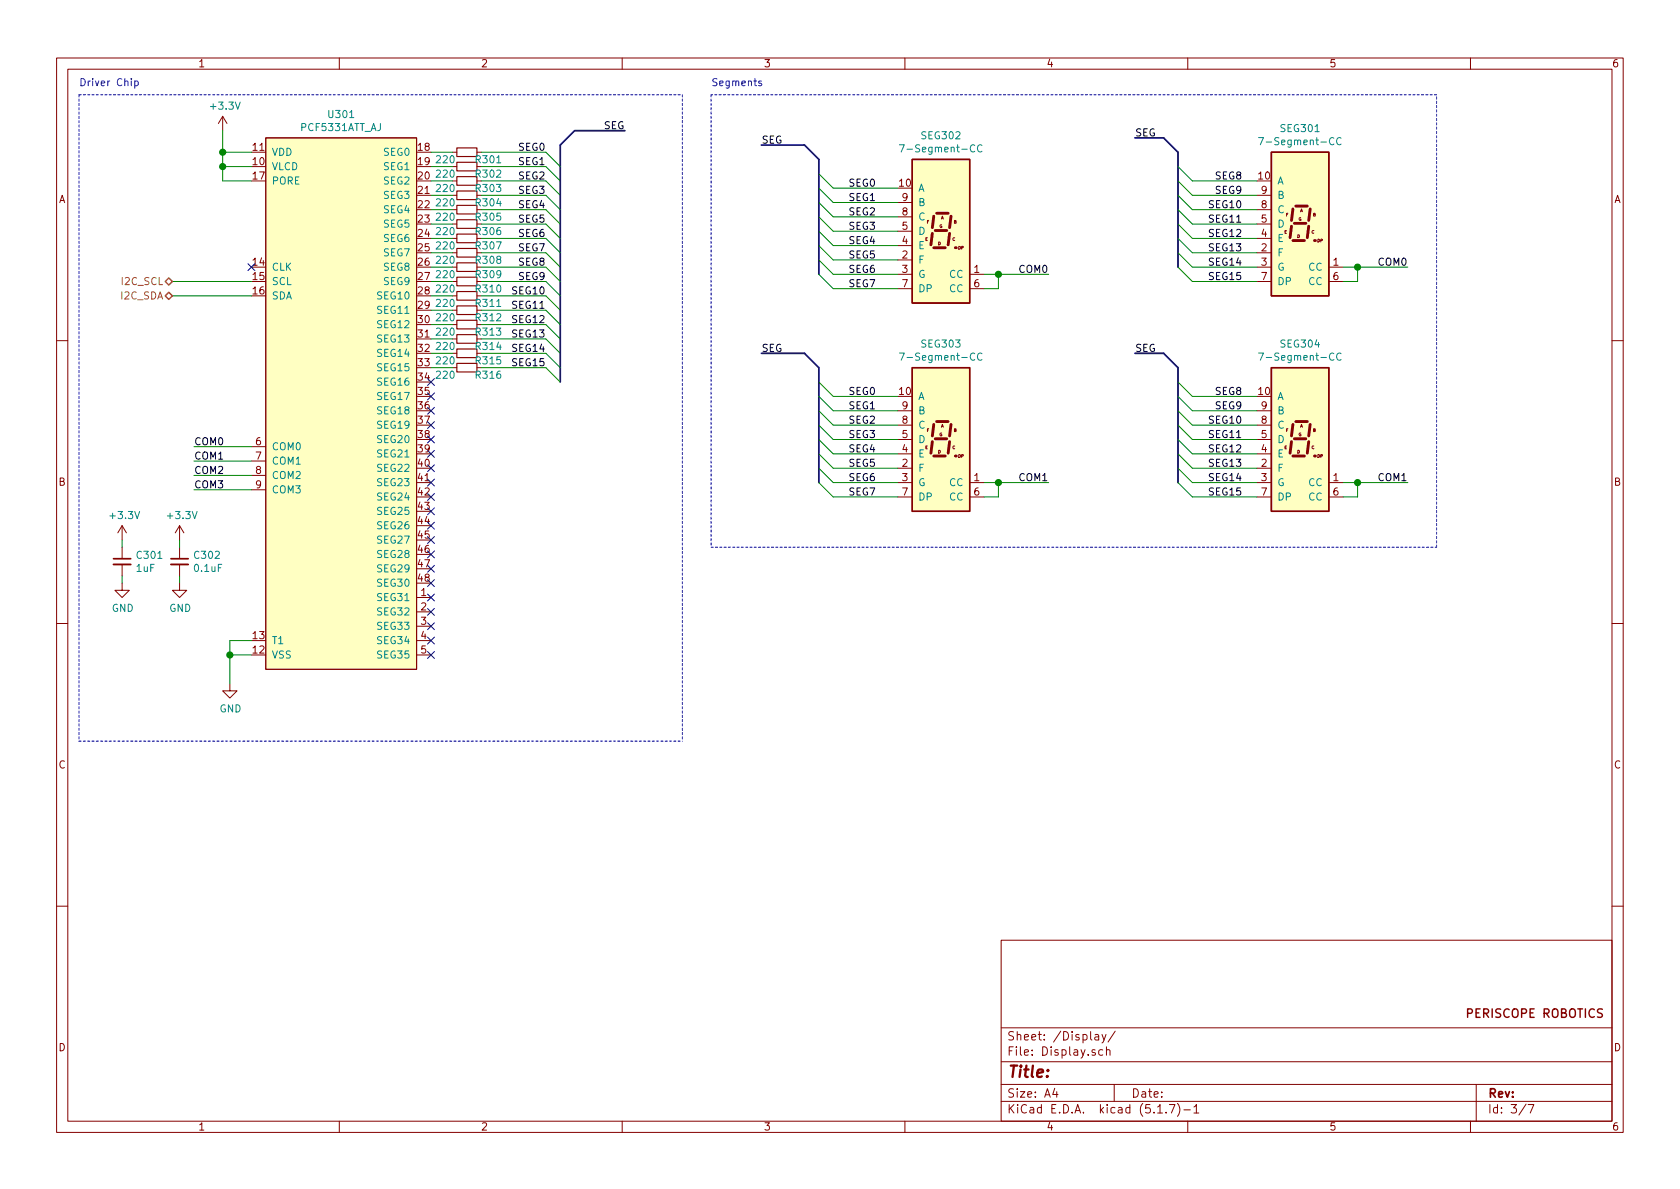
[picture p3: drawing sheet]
<svg xmlns="http://www.w3.org/2000/svg" width="297mm" height="210mm" viewBox="0 0 297 210" stroke-linecap="round" stroke-linejoin="round" font-family="sans-serif">
<g fill="none" stroke="#840000" stroke-width=".18">
<path d="M10 10.3h277v189.9h-277zM12 12.2h273v186.1h-273zM60 10.3v1.9M110 10.3v1.9M160 10.3v1.9M210 10.3v1.9M260 10.3v1.9M80 39.6h.8M80 52.3h.8M10 60.2h2M80 62.5h.8M285 60.2h2"/>
<path d="M21.6 93l-.8 1.2M21.6 93v2.5M21.6 93l.8 1.2M31.7 93v2.5M31.7 96.8v2M31.7 99.8v2M31.7 93l-.7 1.2M31.7 93l.8 1.2M10 110.3h2M21.6 103.1v1.3h1.3l-1.3 1.3-1.3-1.3h1.3M31.7 103.1v1.3h1.3l-1.3 1.3-1.2-1.3h1.2M285 110.3h2"/>
<path d="M10 160.2h2M177 166.3h108v32h-108zM285 160.2h2M60 198.3v1.9M110 198.3v1.9M160 198.3v1.9M177 194.8h108M177 191.8h108M177 187.8h108M177 181.8h108M186.5 192.5l-.4 1h1M186.8 193v1"/>
<path d="M193.6 183h.6l.1 .9M194.3 183.3l-.5 .1-.3 .2 .3 .3 .5-.1M194.8 182.9l.4 1M195 185.7l-.4-.1-.3 .3v.6l.3 .1 .4-.1M195.6 182.9l-.6 1.4-.2 .1M195.6 185.7l.2-.1 .4 .1 .1 .9M195.6 185.1v1.5M197 191.8v3M197.2 182.3l-1.3 2M204.7 196.8h.8M206.2 196.7v.1M206.8 195.3h.9l-.6 1.5"/>
<path d="M208.2 195.1a1.71 1.71 0 0 1 0 2.3M209.3 196.3h1.2M210 198.3v1.9M211.1 195.8l.4-.5v1.5M211.1 196.8h.9M260 198.3v1.9M261 191.8v6.5M269.8 195.2l-1.2 2M270.2 195.3h1l-.6 1.5"/>
</g>
<path d="M224.8 65h10.1v25.4h-10.1zM283.3 178.5l-.6-.1-.3 .3 .1 .3 .7 .3v.5a.62 .62 0 0 1-.8 0" fill="none" stroke="#840000" stroke-width=".25"/>
<path d="M80.8 38.9h3.5v1.5h-3.5zM80.8 51.6h3.5v1.5h-3.5zM80.8 61.7h3.5v1.5h-3.5z" fill="none" stroke="#840000" stroke-width=".2"/>
<path d="M30.2 99.8h3.1" fill="none" stroke="#840000" stroke-width=".33"/>
<path d="M30.2 98.8h3.1" fill="none" stroke="#840000" stroke-width=".3"/>
<path d="M224.8 65h10.1v25.4h-10.1z" fill="#ffffc2" stroke="#ffffc2" stroke-width=".18"/>
<path d="M228.3 78.1l-.2 2M228.6 75.1l-.3 2M228.9 77.6h2M229.1 74.5h2M231.4 78.1l-.3 2M231.6 75.1l-.2 2M228.6 80.6h2" fill="none" stroke="#840000" stroke-width=".51"/>
<circle cx="232.4" cy="80.6" r=".25" fill="#840000"/>
<path d="M222.2 77.7h2.6M222.2 75.2h2.6M222.2 72.6h2.6M21.6 96.8v2M21.6 99.8v2M222.2 85.3h2.6M222.2 82.8h2.6M222.2 80.3h2.6M222.2 87.9h2.6M234.9 85.3h2.6M234.9 87.9h2.6" fill="none" stroke="#840000" stroke-width=".18"/>
<path d="M222.5 62.4h.9l-.6 1.3M237.1 62.6a.6 .6 0 0 0-.8 .4 .6 .6 0 0 0 .6 .7l.2-.1" fill="none" stroke="#008484" stroke-width=".18"/>
<path d="M20.1 99.8h3" fill="none" stroke="#840000" stroke-width=".33"/>
<path d="M20.1 98.8h3" fill="none" stroke="#840000" stroke-width=".3"/>
<path d="M224.8 26.9h10.1v25.4h-10.1z" fill="#ffffc2" stroke="#ffffc2" stroke-width=".18"/>
<path d="M224.8 26.9h10.1v25.4h-10.1z" fill="none" stroke="#840000" stroke-width=".25"/>
<path d="M228.3 40l-.2 2M228.6 37l-.3 2M228.9 39.5h2M229.1 36.4h2M231.4 40l-.3 2M231.6 37l-.2 2M228.6 42.5h2" fill="none" stroke="#840000" stroke-width=".51"/>
<circle cx="232.4" cy="42.5" r=".25" fill="#840000"/>
<path d="M222.2 39.6h2.6M222.2 37.1h2.6M222.2 34.5h2.6M80 49.8h.8M222.2 47.2h2.6M222.2 44.7h2.6M222.2 42.2h2.6M222.2 49.8h2.6M234.9 47.2h2.6M234.9 49.8h2.6M80 65h.8" fill="none" stroke="#840000" stroke-width=".18"/>
<path d="M222.5 24.3h.9l-.6 1.3M237.1 24.5a.6 .6 0 0 0-.8 .4 .6 .6 0 0 0 .6 .7l.2-.1" fill="none" stroke="#008484" stroke-width=".18"/>
<path d="M80.8 49h3.5v1.5h-3.5zM80.8 64.3h3.5v1.5h-3.5z" fill="none" stroke="#840000" stroke-width=".2"/>
<path d="M161.3 65h10.1v25.4h-10.1z" fill="#ffffc2" stroke="#ffffc2" stroke-width=".18"/>
<path d="M161.3 65h10.1v25.4h-10.1z" fill="none" stroke="#840000" stroke-width=".25"/>
<path d="M164.8 78.1l-.2 2M165.1 75.1l-.3 2M165.4 77.6h2M165.6 74.5h2M167.9 78.1l-.3 2M168.1 75.1l-.2 2M165.1 80.6h2" fill="none" stroke="#840000" stroke-width=".51"/>
<circle cx="168.9" cy="80.6" r=".25" fill="#840000"/>
<path d="M80 47.2h.8M80 42.2h.8M158.7 77.7h2.6M158.7 75.2h2.6M158.7 72.6h2.6M158.7 85.3h2.6M158.7 82.8h2.6M158.7 80.3h2.6M158.7 87.9h2.6M171.4 85.3h2.6M171.4 87.9h2.6" fill="none" stroke="#840000" stroke-width=".18"/>
<path d="M159 62.4h.9l-.6 1.3M173.6 62.6a.6 .6 0 0 0-.8 .4 .6 .6 0 0 0 .6 .7l.2-.1" fill="none" stroke="#008484" stroke-width=".18"/>
<path d="M80.8 46.5h3.5v1.5h-3.5zM80.8 41.4h3.5v1.5h-3.5z" fill="none" stroke="#840000" stroke-width=".2"/>
<path d="M161.3 28.2h10.1v25.4h-10.1z" fill="#ffffc2" stroke="#ffffc2" stroke-width=".18"/>
<path d="M161.3 28.2h10.1v25.4h-10.1z" fill="none" stroke="#840000" stroke-width=".25"/>
<path d="M165.1 38.2l-.3 2.1M165.6 37.7h2M168.1 38.2l-.2 2.1M164.8 41.3l-.2 2M165.1 43.8h2M165.4 40.8h2M167.9 41.3l-.3 2" fill="none" stroke="#840000" stroke-width=".51"/>
<circle cx="168.9" cy="43.8" r=".25" fill="#840000"/>
<g fill="none" stroke="#840000" stroke-width=".18">
<path d="M39.4 20.6l-.8 1.2M39.4 20.6v2.5M39.4 20.6l.7 1.2M47 24.4h26.7v94h-26.7zM80 37.1h.8M80 34.5h.8M80 32h.8M80 29.5h.8M80 26.9h.8M84.3 26.9h.8M158.7 38.3h2.6M158.7 35.8h2.6"/>
<path d="M80 44.7h.8M80 54.9h.8M80 59.9h.8M80 57.4h.8M158.7 48.5h2.6M158.7 46h2.6M158.7 43.4h2.6M158.7 40.9h2.6M158.7 51h2.6M171.4 48.5h2.6M171.4 51h2.6M44.4 79h2.6"/>
<path d="M44.4 81.5h2.6M44.4 84.1h2.6M44.4 86.6h2.6M73.7 105.7h2.5M73.7 108.2h2.5M73.7 110.7h2.5M73.7 113.3h2.5M73.7 115.8h2.5M40.6 120.9v1.3h1.3l-1.3 1.2-1.2-1.2h1.2"/>
</g>
<path d="M159 25.6h.9l-.6 1.3M173.6 25.7a.6 .6 0 0 0-.8 .5 .6 .6 0 0 0 .6 .7l.2-.2" fill="none" stroke="#008484" stroke-width=".18"/>
<path d="M80.8 36.3h3.5v1.5h-3.5zM80.8 33.8h3.5v1.5h-3.5zM80.8 31.2h3.5v1.6h-3.5zM80.8 28.7h3.5v1.5h-3.5zM80.8 26.2h3.5v1.5h-3.5zM80.8 43.9h3.5v1.6h-3.5zM80.8 54.1h3.5v1.5h-3.5zM80.8 59.2h3.5v1.5h-3.5zM80.8 56.6h3.5v1.6h-3.5z" fill="none" stroke="#840000" stroke-width=".2"/>
<path d="M47 24.4h26.7v94h-26.7z" fill="#ffffc2" stroke="#ffffc2" stroke-width=".18"/>
<path d="M14 16.8v114.3M14 16.8h106.6M120.6 16.8v114.3M125.7 16.8v80M254 16.8h-128.3M125.7 96.8h128.3M254 96.8v-80M14 131.1h106.6" fill="none" stroke="#0000c2" stroke-width=".18" stroke-dasharray=".4 .4"/>
<path d="M110.5 23.1h-8.9l-2.5 2.5v42M134.6 25.6h7.6l2.6 2.6v20.3M200.7 24.4h5l2.6 2.5v20.3M134.6 62.5h7.6l2.6 2.5v20.3M200.7 62.5h5l2.6 2.5v20.3" fill="none" stroke="#000084" stroke-width=".3"/>
<g fill="none" stroke="#008400" stroke-width=".18">
<path d="M39.4 23.1v8.9h5M39.4 29.5h5M39.4 26.9h5M76.2 39.6h3.8M76.2 32h3.8M76.2 34.5h3.8M76.2 37.1h3.8M76.2 29.5h3.8M76.2 26.9h3.8M85.1 39.6h11.4l2.6 2.6M85.1 32h11.4l2.6 2.5M85.1 34.5h11.4l2.6 2.6"/>
<path d="M85.1 37.1h11.4l2.6 2.5M85.1 29.5h11.4l2.6 2.5M85.1 26.9h11.4l2.6 2.6M144.8 33.3l2.5 2.5h11.4M144.8 30.7l2.5 2.6h11.4M144.8 35.8l2.5 2.5h11.4M144.8 38.3l2.5 2.6h11.4M208.3 39.6l2.5 2.6h11.4M208.3 37.1l2.5 2.5h11.4M208.3 29.5l2.5 2.5h11.4M208.3 32l2.5 2.5h11.4M208.3 34.5l2.5 2.6h11.4"/>
<path d="M30.5 49.8h13.9M30.5 52.3h13.9M76.2 57.4h3.8M76.2 59.9h3.8M76.2 42.2h3.8M76.2 44.7h3.8M76.2 47.2h3.8M76.2 49.8h3.8M76.2 54.9h3.8M76.2 52.3h3.8M85.1 57.4h11.4l2.6 2.5M85.1 59.9h11.4l2.6 2.6"/>
<path d="M85.1 42.2h11.4l2.6 2.5M85.1 44.7h11.4l2.6 2.5M85.1 47.2h11.4l2.6 2.6M85.1 49.8h11.4l2.6 2.5M85.1 54.9h11.4l2.6 2.5M85.1 52.3h11.4l2.6 2.6M144.8 46l2.5 2.5h11.4M144.8 48.5l2.5 2.5h11.4M144.8 40.9l2.5 2.5h11.4M144.8 43.4l2.5 2.6h11.4M174 48.5h11.4M176.5 48.5v2.5h-2.5"/>
<path d="M208.3 42.2l2.5 2.5h11.4M208.3 44.7l2.5 2.5h11.4M208.3 47.2l2.5 2.6h11.4M237.5 47.2h11.4M240 47.2v2.6h-2.5M34.3 79h10.1M76.2 62.5h3.8M76.2 65h3.8M85.1 62.5h11.4l2.6 2.5M85.1 65h11.4l2.6 2.6M144.8 67.6l2.5 2.5h11.4M144.8 70.1l2.5 2.5h11.4"/>
<path d="M144.8 72.6l2.5 2.6h11.4M144.8 75.2l2.5 2.5h11.4M144.8 77.7l2.5 2.6h11.4M208.3 67.6l2.5 2.5h11.4M208.3 70.1l2.5 2.5h11.4M208.3 72.6l2.5 2.6h11.4M208.3 75.2l2.5 2.5h11.4M208.3 77.7l2.5 2.6h11.4M21.6 95.5v1.3M31.7 95.5v1.3M34.3 81.5h10.1M34.3 84.1h10.1"/>
<path d="M34.3 86.6h10.1M144.8 82.8l2.5 2.5h11.4M144.8 85.3l2.5 2.6h11.4M144.8 80.3l2.5 2.5h11.4M174 85.3h11.4M176.5 85.3v2.6h-2.5M208.3 82.8l2.5 2.5h11.4M208.3 85.3l2.5 2.6h11.4M208.3 80.3l2.5 2.5h11.4M237.5 85.3h11.4M240 85.3v2.6h-2.5M21.6 101.8v1.3"/>
<path d="M31.7 101.8v1.3M40.6 115.8h3.8M44.4 113.3h-3.8v7.6"/>
</g>
<path d="M29.2 49.8l.6-.7 .7 .7-.7 .6zM29.8 51.7l.7 .6-.7 .7-.6-.7z" fill="none" stroke="#848400" stroke-width=".25"/>
<path d="M23.8 14.4l.4-.1 .2 .2-.1 .6h-.5M23.8 14.3v1.3M134.6 14.4l-.3-.1-.2 .2 .1 .2 .4 .1v.3h-.5" fill="none" stroke="#0000c2" stroke-width=".18"/>
<g fill="#008400" stroke="#008400" stroke-width=".25">
<circle cx="176.5" cy="48.5" r=".51"/>
<circle cx="176.5" cy="85.3" r=".51"/>
<circle cx="39.4" cy="29.5" r=".51"/>
<circle cx="39.4" cy="26.9" r=".51"/>
<circle cx="240" cy="47.2" r=".51"/>
<circle cx="240" cy="85.3" r=".51"/>
<circle cx="40.6" cy="115.8" r=".51"/>
</g>
<g fill="none" stroke="#000084" stroke-width=".18">
<path d="M43.8 46.6l1.3 1.2M45.1 46.6l-1.3 1.2M75.6 79.6l1.2 1.3M75.6 77.1l1.2 1.2M75.6 74.6l1.2 1.2M75.6 72l1.2 1.2M75.6 69.5l1.2 1.2M75.6 66.9l1.2 1.3M76.8 79.6l-1.2 1.3M76.8 77.1l-1.2 1.2M76.8 74.6l-1.2 1.2M76.8 72l-1.2 1.2"/>
<path d="M76.8 69.5l-1.2 1.2M76.8 66.9l-1.2 1.3M75.6 100l1.2 1.2M75.6 97.4l1.2 1.2M75.6 94.9l1.2 1.2M75.6 92.3l1.2 1.3M75.6 89.8l1.2 1.2M75.6 87.3l1.2 1.2M75.6 84.7l1.2 1.2M75.6 82.2l1.2 1.2M76.8 100l-1.2 1.2M76.8 97.4l-1.2 1.2"/>
<path d="M76.8 94.9l-1.2 1.2M76.8 92.3l-1.2 1.3M76.8 89.8l-1.2 1.2M76.8 87.3l-1.2 1.2M76.8 84.7l-1.2 1.2M76.8 82.2l-1.2 1.2M75.6 115.2l1.2 1.2M75.6 112.7l1.2 1.2M75.6 110.1l1.2 1.2M75.6 107.6l1.2 1.2M75.6 105l1.2 1.3M75.6 102.5l1.2 1.2"/>
<path d="M76.8 115.2l-1.2 1.2M76.8 112.7l-1.2 1.2M76.8 110.1l-1.2 1.2M76.8 107.6l-1.2 1.2M76.8 105l-1.2 1.3M76.8 102.5l-1.2 1.2"/>
</g>
<text font-size="2.8" fill="#840000" x="178" y="190.5">Title:</text>
<g font-size="2.1" fill="#840000">
<text x="259" y="180">PERISCOPE ROBOTICS</text>
<text x="178" y="184">Sheet: /Display/</text>
<text x="178" y="186.7">File: Display.sch</text>
<text x="178" y="196.9">KiCad E.D.A. kicad (5.1.7)-1</text>
<text x="178" y="194.1">Size: A4</text>
<text x="200" y="194.1">Date:</text>
<text x="263" y="194.1">Rev:</text>
<text x="263" y="196.9">Id: 3/7</text>
</g>
<g font-size="1.8" fill="#840000">
<text x="35" y="11.9">1</text>
<text x="85" y="11.9">2</text>
<text x="135" y="11.9">3</text>
<text x="185" y="11.9">4</text>
<text x="235" y="11.9">5</text>
<text x="285" y="11.9">6</text>
<text x="44.8" y="29.2">10</text>
<text x="44.8" y="26.7">11</text>
<text x="74" y="26.7">18</text>
<text x="74" y="29.2">19</text>
<text x="10.4" y="35.9">A</text>
<text x="44.8" y="31.7">17</text>
<text x="74" y="31.7">20</text>
<text x="74" y="34.3">21</text>
<text x="159.1" y="33">10</text>
<text x="159.5" y="35.6">9</text>
<text x="222.6" y="31.7">10</text>
<text x="223" y="34.3">9</text>
<text x="285.4" y="35.9">A</text>
<text x="74" y="36.8">22</text>
<text x="74" y="39.4">23</text>
<text x="74" y="41.9">24</text>
<text x="84.3" y="41.6">R306</text>
<text x="159.5" y="40.6">5</text>
<text x="159.5" y="38.1">8</text>
<text x="223" y="41.9">4</text>
<text x="223" y="39.4">5</text>
<text x="223" y="36.8">8</text>
<text x="44.8" y="47">14</text>
<text x="74" y="44.4">25</text>
<text x="74" y="47">26</text>
<text x="84.3" y="44.1">R307</text>
<text x="159.5" y="45.7">2</text>
<text x="159.5" y="43.2">4</text>
<text x="223" y="44.4">2</text>
<text x="223" y="47">3</text>
<text x="235.7" y="47">1</text>
<text x="44.8" y="49.5">15</text>
<text x="44.8" y="52.1">16</text>
<text x="74" y="49.5">27</text>
<text x="74" y="52.1">28</text>
<text x="159.5" y="48.3">3</text>
<text x="159.5" y="50.8">7</text>
<text x="172.2" y="48.3">1</text>
<text x="172.2" y="50.8">6</text>
<text x="223" y="49.5">7</text>
<text x="235.7" y="49.5">6</text>
<text x="74" y="54.6">29</text>
<text x="74" y="57.1">30</text>
<text x="74" y="59.7">31</text>
<text x="84.3" y="54.3">R311</text>
<text x="84.3" y="56.8">R312</text>
<text x="74" y="62.2">32</text>
<text x="74" y="64.8">33</text>
<text x="84.3" y="64.4">R315</text>
<text x="74" y="67.3">34</text>
<text x="74" y="69.8">35</text>
<text x="159.1" y="69.8">10</text>
<text x="222.6" y="69.8">10</text>
<text x="74" y="72.4">36</text>
<text x="74" y="74.9">37</text>
<text x="74" y="77.5">38</text>
<text x="159.5" y="77.5">5</text>
<text x="159.5" y="74.9">8</text>
<text x="159.5" y="72.4">9</text>
<text x="223" y="77.5">5</text>
<text x="223" y="74.9">8</text>
<text x="223" y="72.4">9</text>
<text x="45.2" y="78.7">6</text>
<text x="45.2" y="81.3">7</text>
<text x="45.2" y="83.8">8</text>
<text x="74" y="80">39</text>
<text x="74" y="82.5">40</text>
<text x="159.5" y="82.5">2</text>
<text x="159.5" y="80">4</text>
<text x="223" y="82.5">2</text>
<text x="223" y="80">4</text>
<text x="10.4" y="85.9">B</text>
<text x="45.2" y="86.4">9</text>
<text x="74" y="85.1">41</text>
<text x="74" y="87.6">42</text>
<text x="159.5" y="85.1">3</text>
<text x="159.5" y="87.6">7</text>
<text x="172.2" y="85.1">1</text>
<text x="172.2" y="87.6">6</text>
<text x="223" y="85.1">3</text>
<text x="223" y="87.6">7</text>
<text x="235.7" y="85.1">1</text>
<text x="235.7" y="87.6">6</text>
<text x="285.4" y="85.9">B</text>
<text x="74" y="90.2">43</text>
<text x="74" y="92.7">44</text>
<text x="74" y="95.2">45</text>
<text x="74" y="97.8">46</text>
<text x="74" y="100.3">47</text>
<text x="74" y="102.9">48</text>
<text x="74.4" y="105.4">1</text>
<text x="74.4" y="107.9">2</text>
<text x="44.8" y="113">13</text>
<text x="74.4" y="110.5">3</text>
<text x="74.4" y="113">4</text>
<text x="44.8" y="115.6">12</text>
<text x="74.4" y="115.6">5</text>
<text x="10.4" y="135.9">C</text>
<text x="285.4" y="135.9">C</text>
<text x="10.4" y="185.9">D</text>
<text x="285.4" y="185.9">D</text>
<text x="35" y="199.9">1</text>
<text x="85" y="199.9">2</text>
<text x="135" y="199.9">3</text>
<text x="185" y="199.9">4</text>
<text x="235" y="199.9">5</text>
<text x="285" y="199.9">6</text>
</g>
<g font-size="1.8" fill="#0000c2">
<text x="14" y="15.2">Driver Chip</text>
<text x="125.7" y="15.2">Segments</text>
</g>
<g font-size="1.8" fill="#008484">
<text x="37.4" y="19.4">+3.3V</text>
<text x="53.3" y="23.2">PCF5331ATT_AJ</text>
<text x="58.2" y="20.9">U301</text>
<text x="226.5" y="23.4">SEG301</text>
<text x="48" y="27.6">VDD</text>
<text x="67.9" y="27.6">SEG0</text>
<text x="77.3" y="28.9">220</text>
<text x="84.3" y="28.9">R301</text>
<text x="160.3" y="26.9">7-Segment-CC</text>
<text x="163" y="24.6">SEG302</text>
<text x="223.8" y="25.7">7-Segment-CC</text>
<text x="48" y="30.1">VLCD</text>
<text x="48" y="32.6">PORE</text>
<text x="67.9" y="30.1">SEG1</text>
<text x="67.9" y="32.6">SEG2</text>
<text x="67.9" y="35.2">SEG3</text>
<text x="77.3" y="34">220</text>
<text x="77.3" y="31.4">220</text>
<text x="84.3" y="34">R303</text>
<text x="84.3" y="31.4">R302</text>
<text x="162.3" y="33.9">A</text>
<text x="225.8" y="32.6">A</text>
<text x="225.8" y="35.2">B</text>
<text x="67.9" y="37.7">SEG4</text>
<text x="67.9" y="40.3">SEG5</text>
<text x="77.3" y="41.6">220</text>
<text x="77.3" y="39">220</text>
<text x="77.3" y="36.5">220</text>
<text x="84.3" y="39">R305</text>
<text x="84.3" y="36.5">R304</text>
<text x="162.3" y="41.5">D</text>
<text x="162.3" y="39">C</text>
<text x="162.3" y="36.4">B</text>
<text x="225.8" y="40.3">D</text>
<text x="225.8" y="37.7">C</text>
<text x="48" y="47.9">CLK</text>
<text x="67.9" y="42.8">SEG6</text>
<text x="67.9" y="45.3">SEG7</text>
<text x="67.9" y="47.9">SEG8</text>
<text x="77.3" y="44.1">220</text>
<text x="77.3" y="46.7">220</text>
<text x="84.3" y="46.7">R308</text>
<text x="162.3" y="46.6">F</text>
<text x="162.3" y="44.1">E</text>
<text x="225.8" y="45.3">F</text>
<text x="225.8" y="47.9">G</text>
<text x="225.8" y="42.8">E</text>
<text x="231.4" y="47.9">CC</text>
<text x="48" y="50.4">SCL</text>
<text x="48" y="53">SDA</text>
<text x="66.9" y="53">SEG10</text>
<text x="67.9" y="50.4">SEG9</text>
<text x="77.3" y="51.7">220</text>
<text x="77.3" y="49.2">220</text>
<text x="84.3" y="51.7">R310</text>
<text x="84.3" y="49.2">R309</text>
<text x="162.3" y="49.1">G</text>
<text x="162.3" y="51.7">DP</text>
<text x="167.9" y="49.1">CC</text>
<text x="167.9" y="51.7">CC</text>
<text x="225.8" y="50.4">DP</text>
<text x="231.4" y="50.4">CC</text>
<text x="66.9" y="55.5">SEG11</text>
<text x="66.9" y="58">SEG12</text>
<text x="77.3" y="54.3">220</text>
<text x="77.3" y="56.8">220</text>
<text x="77.3" y="59.4">220</text>
<text x="84.3" y="59.4">R313</text>
<text x="66.9" y="60.6">SEG13</text>
<text x="66.9" y="63.1">SEG14</text>
<text x="66.9" y="65.7">SEG15</text>
<text x="77.3" y="64.4">220</text>
<text x="77.3" y="61.9">220</text>
<text x="84.3" y="61.9">R314</text>
<text x="160.3" y="63.8">7-Segment-CC</text>
<text x="163" y="61.5">SEG303</text>
<text x="223.8" y="63.8">7-Segment-CC</text>
<text x="226.5" y="61.5">SEG304</text>
<text x="66.9" y="68.2">SEG16</text>
<text x="66.9" y="70.7">SEG17</text>
<text x="77.3" y="67">220</text>
<text x="84.3" y="67">R316</text>
<text x="162.3" y="70.7">A</text>
<text x="225.8" y="70.7">A</text>
<text x="66.9" y="73.3">SEG18</text>
<text x="66.9" y="75.8">SEG19</text>
<text x="162.3" y="75.8">C</text>
<text x="162.3" y="73.3">B</text>
<text x="225.8" y="75.8">C</text>
<text x="225.8" y="73.3">B</text>
<text x="48" y="79.6">COM0</text>
<text x="48" y="82.2">COM1</text>
<text x="66.9" y="78.4">SEG20</text>
<text x="66.9" y="80.9">SEG21</text>
<text x="66.9" y="83.4">SEG22</text>
<text x="162.3" y="83.4">F</text>
<text x="162.3" y="80.9">E</text>
<text x="162.3" y="78.4">D</text>
<text x="225.8" y="83.4">F</text>
<text x="225.8" y="80.9">E</text>
<text x="225.8" y="78.4">D</text>
<text x="48" y="84.7">COM2</text>
<text x="48" y="87.2">COM3</text>
<text x="66.9" y="86">SEG23</text>
<text x="66.9" y="88.5">SEG24</text>
<text x="162.3" y="86">G</text>
<text x="162.3" y="88.5">DP</text>
<text x="167.9" y="86">CC</text>
<text x="167.9" y="88.5">CC</text>
<text x="225.8" y="86">G</text>
<text x="225.8" y="88.5">DP</text>
<text x="231.4" y="86">CC</text>
<text x="231.4" y="88.5">CC</text>
<text x="19.6" y="91.8">+3.3V</text>
<text x="29.8" y="91.8">+3.3V</text>
<text x="66.9" y="91.1">SEG25</text>
<text x="66.9" y="93.6">SEG26</text>
<text x="24.2" y="101.1">1uF</text>
<text x="24.3" y="98.8">C301</text>
<text x="34.5" y="101.1">0.1uF</text>
<text x="34.5" y="98.8">C302</text>
<text x="66.9" y="96.1">SEG27</text>
<text x="66.9" y="98.7">SEG28</text>
<text x="66.9" y="101.2">SEG29</text>
<text x="66.9" y="106.3">SEG31</text>
<text x="66.9" y="103.8">SEG30</text>
<text x="19.8" y="108.2">GND</text>
<text x="29.9" y="108.2">GND</text>
<text x="48" y="113.9">T1</text>
<text x="66.9" y="108.8">SEG32</text>
<text x="66.9" y="111.4">SEG33</text>
<text x="66.9" y="113.9">SEG34</text>
<text x="48" y="116.5">VSS</text>
<text x="66.9" y="116.5">SEG35</text>
<text x="38.8" y="126">GND</text>
</g>
<g font-size="1.8">
<text x="106.8" y="22.9">SEG</text>
<text x="91.8" y="26.7">SEG0</text>
<text x="91.8" y="29.2">SEG1</text>
<text x="134.6" y="25.4">SEG</text>
<text x="200.7" y="24.1">SEG</text>
<text x="91.8" y="34.3">SEG3</text>
<text x="91.8" y="31.7">SEG2</text>
<text x="150.2" y="35.6">SEG1</text>
<text x="150.2" y="33">SEG0</text>
<text x="215" y="34.3">SEG9</text>
<text x="215" y="31.7">SEG8</text>
<text x="91.8" y="36.8">SEG4</text>
<text x="91.8" y="39.4">SEG5</text>
<text x="91.8" y="41.9">SEG6</text>
<text x="150.2" y="40.6">SEG3</text>
<text x="150.2" y="38.1">SEG2</text>
<text x="214" y="39.4">SEG11</text>
<text x="214" y="36.8">SEG10</text>
<text x="214" y="41.9">SEG12</text>
<text x="91.8" y="44.4">SEG7</text>
<text x="91.8" y="47">SEG8</text>
<text x="150.2" y="43.2">SEG4</text>
<text x="150.2" y="45.7">SEG5</text>
<text x="214" y="47">SEG14</text>
<text x="214" y="44.4">SEG13</text>
<text x="243.8" y="47">COM0</text>
<text x="90.8" y="52.1">SEG10</text>
<text x="91.8" y="49.5">SEG9</text>
<text x="150.2" y="50.8">SEG7</text>
<text x="150.2" y="48.3">SEG6</text>
<text x="180.3" y="48.3">COM0</text>
<text x="214" y="49.5">SEG15</text>
<text x="90.8" y="54.6">SEG11</text>
<text x="90.8" y="57.1">SEG12</text>
<text x="90.8" y="59.7">SEG13</text>
<text x="90.8" y="62.2">SEG14</text>
<text x="90.8" y="64.8">SEG15</text>
<text x="134.6" y="62.2">SEG</text>
<text x="200.7" y="62.2">SEG</text>
<text x="150.2" y="69.8">SEG0</text>
<text x="215" y="69.8">SEG8</text>
<text x="150.2" y="77.5">SEG3</text>
<text x="150.2" y="74.9">SEG2</text>
<text x="150.2" y="72.4">SEG1</text>
<text x="214" y="77.5">SEG11</text>
<text x="214" y="74.9">SEG10</text>
<text x="215" y="72.4">SEG9</text>
<text x="34.3" y="83.8">COM2</text>
<text x="34.3" y="81.3">COM1</text>
<text x="34.3" y="78.7">COM0</text>
<text x="150.2" y="82.5">SEG5</text>
<text x="150.2" y="80">SEG4</text>
<text x="214" y="82.5">SEG13</text>
<text x="214" y="80">SEG12</text>
<text x="34.3" y="86.4">COM3</text>
<text x="150.2" y="87.6">SEG7</text>
<text x="150.2" y="85.1">SEG6</text>
<text x="180.3" y="85.1">COM1</text>
<text x="214" y="87.6">SEG15</text>
<text x="214" y="85.1">SEG14</text>
<text x="243.8" y="85.1">COM1</text>
</g>
<g font-size="1.8" fill="#848400">
<text x="21.5" y="53">I2C_SDA</text>
<text x="21.7" y="50.4">I2C_SCL</text>
</g>
<g font-size=".7" fill="#840000">
<text x="163.9" y="39.5">F</text>
<text x="166.1" y="40.3">G</text>
<text x="166.4" y="38.8">A</text>
<text x="168.7" y="39.5">B</text>
<text x="227.1" y="41.3">E</text>
<text x="227.4" y="38.2">F</text>
<text x="229.6" y="39">G</text>
<text x="229.9" y="37.5">A</text>
<text x="231.9" y="41.3">C</text>
<text x="232.2" y="38.2">B</text>
<text x="163.6" y="42.6">E</text>
<text x="165.9" y="43.3">D</text>
<text x="168.4" y="42.6">C</text>
<text x="169.4" y="44.1">DP</text>
<text x="229.4" y="42.1">D</text>
<text x="232.9" y="42.8">DP</text>
<text x="163.9" y="76.3">F</text>
<text x="166.1" y="77.1">G</text>
<text x="166.4" y="75.6">A</text>
<text x="168.7" y="76.3">B</text>
<text x="227.4" y="76.3">F</text>
<text x="229.6" y="77.1">G</text>
<text x="229.9" y="75.6">A</text>
<text x="232.2" y="76.3">B</text>
<text x="163.6" y="79.4">E</text>
<text x="165.9" y="80.2">D</text>
<text x="168.4" y="79.4">C</text>
<text x="169.4" y="80.9">DP</text>
<text x="227.1" y="79.4">E</text>
<text x="229.4" y="80.2">D</text>
<text x="231.9" y="79.4">C</text>
<text x="232.9" y="80.9">DP</text>
</g>
</svg>
